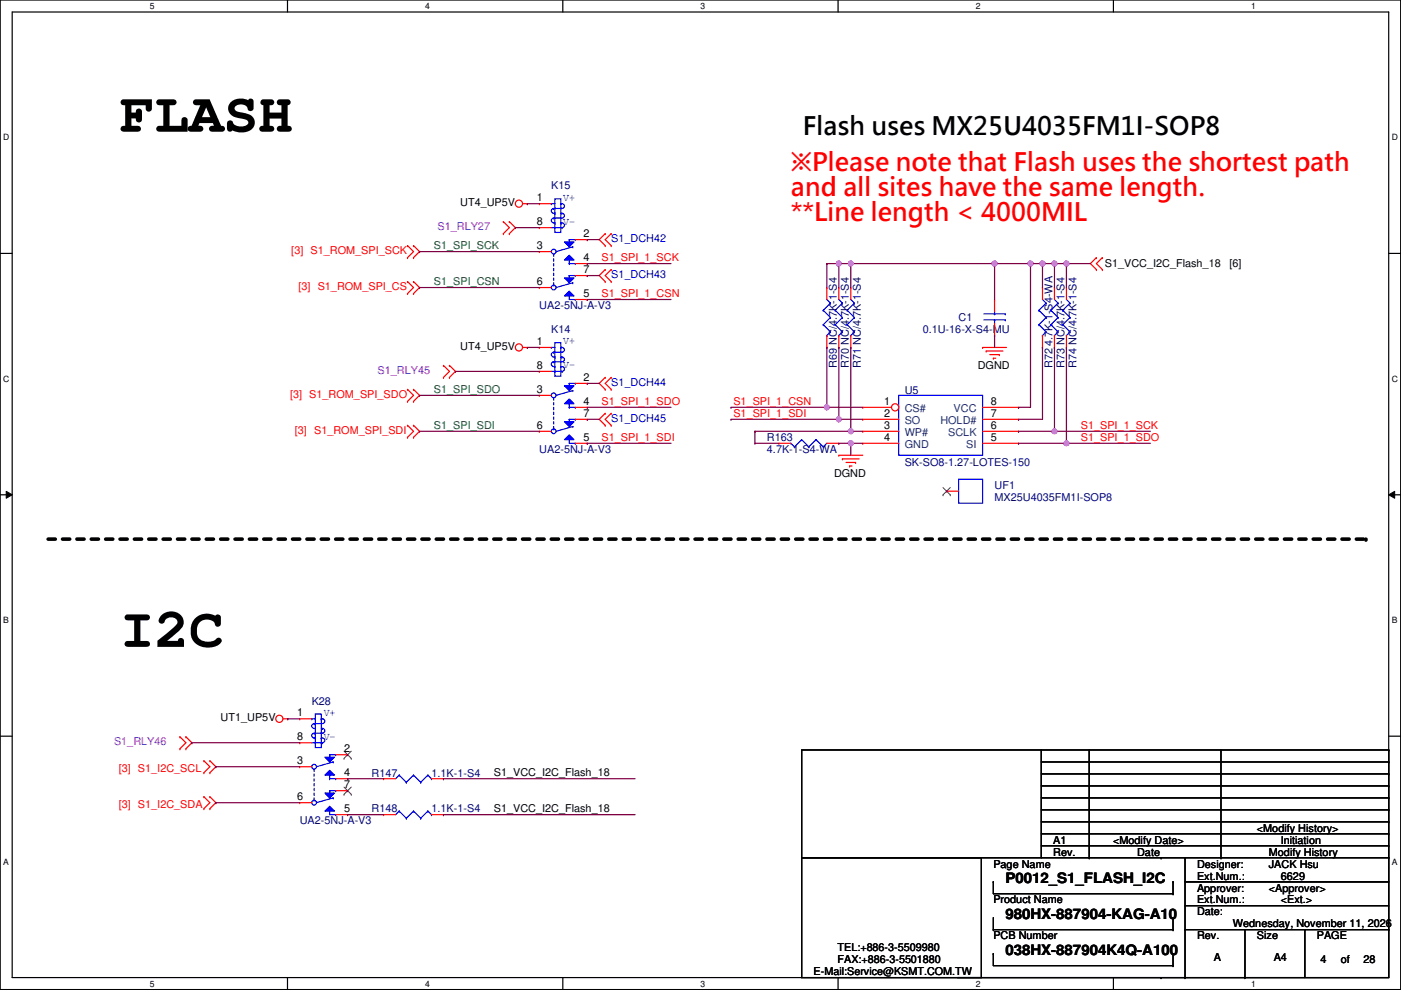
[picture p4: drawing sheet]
<svg xmlns="http://www.w3.org/2000/svg" width="297mm" height="210mm" viewBox="0 0 297 210" stroke-linecap="round" stroke-linejoin="round" font-family="sans-serif">
<path d="M0 0h297v209.8h-297zM2.6 2.5h291.8v204.8h-291.8z" fill="none" stroke="#000" stroke-width=".25"/>
<g fill="#fff">
<path d="M31.8 .3h1v2h-1z"/>
<path d="M31.8 207.5h1v2.1h-1z"/>
</g>
<path d="M61 0v2.5M61 207.3v2.5" fill="none" stroke="#000" stroke-width=".25"/>
<g fill="#fff">
<path d="M90.1 .3h1v2h-1z"/>
<path d="M90.1 207.5h1v2.1h-1z"/>
</g>
<path d="M119.3 0v2.5M119.3 207.3v2.5" fill="none" stroke="#000" stroke-width=".25"/>
<g fill="#fff">
<path d="M148.5 .3h1v2h-1z"/>
<path d="M148.5 207.5h1v2.1h-1z"/>
</g>
<path d="M177.7 0v2.5M177.7 207.3v2.5" fill="none" stroke="#000" stroke-width=".25"/>
<g fill="#fff">
<path d="M206.9 .3h1v2h-1z"/>
<path d="M206.9 207.5h1v2.1h-1z"/>
</g>
<path d="M236.1 0v2.5M236.1 207.3v2.5" fill="none" stroke="#000" stroke-width=".25"/>
<g fill="#fff">
<path d="M265.2 .3h1.1v2h-1.1z"/>
<path d="M265.2 207.5h1.1v2.1h-1.1z"/>
<path d="M.7 28.1h1.3v2.1h-1.3z"/>
<path d="M295.1 28.1h1.3v2.1h-1.3z"/>
<path d="M.7 79.3h1.3v2h-1.3z"/>
<path d="M295.1 79.3h1.3v2h-1.3z"/>
</g>
<path d="M0 53.7h2.6M294.4 53.7h2.6" fill="none" stroke="#000" stroke-width=".25"/>
<g fill="#fff">
<path d="M.7 130.5h1.2v2h-1.2z"/>
<path d="M295.1 130.5h1.2v2h-1.2z"/>
</g>
<path d="M0 104.9h2.6M294.4 104.9h2.6" fill="none" stroke="#000" stroke-width=".25"/>
<path d="M1.3 104.2l1.3 .7-1.3 .7zM294.4 104.9l1.3-.7v1.4z" fill="#000"/>
<path d="M1.3 104.2l1.3 .7-1.3 .7zM294.4 104.9l1.3-.7v1.4z" fill="none" stroke="#000" stroke-width=".21"/>
<g fill="#fff">
<path d="M.7 181.7h1.2v2h-1.2z"/>
<path d="M295.1 181.7h1.2v2h-1.2z"/>
</g>
<g fill="none" stroke="#000" stroke-width=".25">
<path d="M0 156.1h2.6M170 159h50.8v22.9h-50.8zM220.8 159h73.6M230.9 159v22.9M258.9 159v22.9M294.4 159h.1M294.4 159v22.9M294.4 156.1h2.6M220.8 179.3h73.6M220.8 176.8h73.6M220.8 174.3h73.6M220.8 171.7h73.6"/>
<path d="M220.8 169.2h73.6M220.8 166.6h73.6M220.8 164.1h73.6M220.8 161.6h73.6M294.4 179.3h.1M294.4 176.8h.1M294.4 174.3h.1M294.4 171.7h.1M294.4 169.2h.1M294.4 166.6h.1M294.4 164.1h.1M294.4 161.6h.1"/>
<path d="M170 181.9h38.1v25.4h-38.1zM210.6 187h.1M210.6 197.1h.1M210.6 187v2.5h38.1M210.6 194.6v2.5M210.6 197.1h38.1M230.9 181.9h.1M246.2 181.9h.1M248.7 189.5h.1M248.7 186.9h.1M248.7 197.1h.1M248.7 194.6h.1"/>
<path d="M248.7 186.9v2.6M248.7 194.6v2.5M251.3 197.1h43.1v10.2h-43.1zM251.3 187h43.1v5h-43.1zM251.3 181.9h43.1v5.1h-43.1zM251.3 181.9h.1M251.3 197.1h.1M251.3 181.9h-30.5M251.3 192v5.1M258.9 181.9h.1M264 197.1v10.2M276.7 197.1h.1"/>
<path d="M276.7 197.1v10.2M294.4 181.9h.1M294.4 197.1h.1M294.4 192v5.1M210.6 202.2h.1M210.6 202.2v2.5h38.1M246.2 207.3h.1M248.7 204.7h.1M248.7 202.2h.1M248.7 202.2v2.5M251.3 207.3h.1M251.3 207.3h-48.3"/>
<path d="M264 207.3h.1"/>
</g>
<path d="M10.2 114.3h279.4" fill="none" stroke="#000" stroke-width=".76" stroke-dasharray="1.5 1.5"/>
<circle cx="289.6" cy="114.3" r=".38" fill="#000" stroke-dasharray="1.5 1.5"/>
<g fill="none" stroke="#f00" stroke-width=".25">
<path d="M86.4 52.1h.1M86.4 54.6h.1M86.4 59.7h.1M86.4 52.1l1.3 1.2-1.3 1.3M86.4 59.7l1.3 1.3-1.3 1.2M87.7 54.6h.1M87.7 52.1h.1M87.7 59.7h.1M87.7 52.1l1.2 1.2-1.2 1.3M87.7 59.7l1.2 1.3-1.2 1.2M106.7 47l1.3 1.3-1.3 1.2M106.7 47h.1"/>
<path d="M106.7 49.5h.1M108 47l1.3 1.3-1.3 1.2M108 49.5h.1M108 47h.1M110.8 43.2h1M111.8 43.2h.1M128.3 49.5h.1M128.3 52.1h.1M128.3 57.2h.1M128.3 59.7h.1M128.3 49.5l-1.3 1.3 1.3 1.3M128.3 57.2l-1.3 1.2 1.3 1.3"/>
<path d="M129.6 52.1h.1M129.6 49.5h.1M129.6 59.7h.1M129.6 57.2h.1M129.6 49.5l-1.3 1.3 1.3 1.3M129.6 57.2l-1.3 1.2 1.3 1.3M232.5 54.6h.1M232.5 57.2h.1M232.5 54.6l-1.3 1.3 1.3 1.3M233.7 57.2h.1M233.7 54.6h.1M233.7 54.6l-1.2 1.3 1.2 1.3"/>
<path d="M86.4 62.2h.1M87.7 62.2h.1M94 77.5h.1M94 77.5l1.3 1.2-1.3 1.3M95.3 77.5h.1M95.3 77.5l1.3 1.2-1.3 1.3M110.8 73.7h1M111.8 73.7h.1M177.8 61h.1M177.8 73.7h.1M177.8 61v2.5M177.8 71.1v2.6"/>
<path d="M180.4 61h.1M180.4 73.7h.1M180.4 61v2.5M180.4 71.1v2.6M208.3 73.7h.1M208.3 73.7h5.1M209.1 74.4h.1M209.1 74.4h3.5M209.8 75.2h2.1M210.6 76h.1M210.6 76h.5M211.9 75.2h.1"/>
<path d="M221 61h.1M221 73.7h.1M221 61v2.5M221 71.1v2.6M86.4 90.2h.1M86.4 92.7h.1M86.4 82.6h.1M86.4 85.1h.1M86.4 90.2l1.3 1.2-1.3 1.3M86.4 82.6l1.3 1.2-1.3 1.3M87.7 92.7h.1M87.7 90.2h.1"/>
<path d="M87.7 85.1h.1M87.7 82.6h.1M87.7 90.2l1.2 1.2-1.2 1.3M87.7 82.6l1.2 1.2-1.2 1.3M94 80h.1M95.3 80h.1M128.3 80h.1M128.3 82.6h.1M128.3 87.6h.1M128.3 90.2h.1M128.3 80l-1.3 1.3 1.3 1.3M128.3 87.6l-1.3 1.3 1.3 1.3"/>
<path d="M129.6 82.6h.1M129.6 80h.1M129.6 90.2h.1M129.6 87.6h.1M129.6 80l-1.3 1.3 1.3 1.3M129.6 87.6l-1.3 1.3 1.3 1.3M177.8 96.5h5.1M177.8 96.5h.1M178.6 97.3h.1M178.6 97.3h3.6M179.4 98.1h2M180.1 98.8h.5"/>
<path d="M180.1 98.8h.1M181.4 98.1h.1M200.7 104.1h.1M200.7 104.1h2.5M38.1 156.2l1.3 1.3-1.3 1.3M38.1 156.2h.1M38.1 158.8h.1M39.4 156.2h.1M39.4 158.8h.1M39.4 156.2l1.3 1.3-1.3 1.3M60 152.4h1M61 152.4h.1"/>
<path d="M43.2 161.3l1.3 1.3-1.3 1.2M43.2 171.5h.1M43.2 161.3h.1M43.2 168.9l1.3 1.3-1.3 1.3M43.2 163.8h.1M43.2 168.9h.1M44.5 161.3l1.3 1.3-1.3 1.2M44.5 161.3h.1M44.5 163.8h.1M44.5 171.5h.1M44.5 168.9h.1M44.5 168.9l1.3 1.3-1.3 1.3"/>
<path d="M81.3 165.1h.1M81.3 165.1h2.6M91.5 165.1h2.5M94 165.1h.1"/>
<circle cx="110" cy="43.2" r=".76"/>
<circle cx="110" cy="73.7" r=".76"/>
<circle cx="59.2" cy="152.4" r=".76"/>
</g>
<g fill="none" stroke="#00f" stroke-width=".25">
<path d="M116.9 73.7h.7M116.9 78.7h2.3M116.9 73.7h.1M117.4 74.7h.1M117.4 76.7h.1M117.4 76.7a.53 .53 0 0 0-.5 .7 .53 .53 0 0 0 .7 .3M117.4 74.7a.53 .53 0 0 0-.5 .6 .53 .53 0 0 0 .7 .4M117.6 72.7h1.3v7.1h-1.3zM117.6 77.7h.1M117.6 75.7h.1M117.6 78.7h.1M118.9 77.7h.1"/>
<path d="M118.9 73.7h.1M118.9 77.7a.53 .53 0 0 1 .7 .4 .53 .53 0 0 1-.4 .6M118.9 73.7a.53 .53 0 0 1 .7 .3 .53 .53 0 0 1-.4 .7h-1.8M118.9 75.7h.3M119.2 75.7a.5 .5 0 0 1 .5 .5 .5 .5 0 0 1-.5 .5h-1.8M119.2 75.7h.1M119.2 78.7h.1M177.1 65.8l1.5 1.5M177.1 68.8l1.5 1.6M177.1 65.8h.1M177.1 68.8h.1M177.8 71.1h.1"/>
<path d="M177.8 63.5l.8 .8M178.6 64.3h.1M178.6 67.3h.1M178.6 70.4h.1M178.6 64.3l-1.5 1.5M178.6 67.3l-1.5 1.5M178.6 70.4l-.8 .7M179.6 65.8l1.5 1.5M179.6 68.8l1.5 1.6M179.6 65.8h.1M179.6 68.8h.1M180.4 63.5l.7 .8"/>
<path d="M180.4 71.1h.1M181.1 64.3h.1M181.1 67.3h.1M181.1 70.4h.1M181.1 64.3l-1.5 1.5M181.1 67.3l-1.5 1.5M181.1 70.4l-.7 .7M220.3 65.8l1.5 1.5M220.3 68.8l1.5 1.6M220.3 65.8h.1M220.3 68.8h.1M221 63.5l.8 .8"/>
<path d="M221 71.1h.1M221.8 64.3h.1M221.8 67.3h.1M221.8 70.4h.1M221.8 64.3l-1.5 1.5M221.8 67.3l-1.5 1.5M221.8 70.4l-.8 .7M120.7 81.3h1.3M120.7 86.4h1.3M122 81.3h.1M122 86.4h.1M203.2 101.6h5.1v5.1h-5.1z"/>
<path d="M84.6 164.3l-.7 .8M84.6 164.3h.1M84.6 164.3l1.6 1.6M86.2 165.9h.1M87.7 164.3h.1M87.7 164.3l-1.5 1.6M87.7 164.3l1.5 1.6M89.2 165.9h.1M90.7 164.3l.8 .8M90.7 164.3h.1M90.7 164.3l-1.5 1.6M91.5 165.1h.1"/>
</g>
<path d="M199.9 104.9h.1M199.9 103.4l1.6 1.5M201.5 103.4l-1.6 1.5M201.5 104.9h.1" fill="none" stroke="#7f4000" stroke-width=".21"/>
<path d="M119.7 81.8h2l-1 1z" fill="#00f"/>
<g fill="none" stroke="#00f" stroke-width=".25">
<path d="M119.7 81.8h2l-1 1zM120.7 81.3h.1M120.7 86.4h.1M120.7 81.3v1.5M120.7 85.6v.8M121.5 82.8h.1M121.5 82.8l-3.6 1"/>
<circle cx="117.4" cy="83.8" r=".51"/>
</g>
<path d="M120.7 84.6l1 1h-2z" fill="#00f"/>
<g fill="none" stroke="#00f" stroke-width=".25">
<path d="M120.7 84.6l1 1h-2zM121.5 90.4h.1M121.5 90.4l-3.6 1"/>
<circle cx="117.4" cy="91.4" r=".51"/>
</g>
<path d="M119.7 89.4h2l-1 1z" fill="#00f"/>
<path d="M119.7 89.4h2l-1 1z" fill="none" stroke="#00f" stroke-width=".25"/>
<path d="M120.7 92.2l1 1h-2z" fill="#00f"/>
<g fill="none" stroke="#00f" stroke-width=".25">
<path d="M120.7 88.9h.1M120.7 92.5h.1M120.7 88.9v1.5M120.7 92.5v1.5h1.3M120.7 92.2l1 1h-2zM120.7 88.9h1.3M122 88.9h.1M122 94h.1M167.7 94h.1M167.7 94l.7 .7M168.4 94.7h.1M170 93.2l1.5 1.5"/>
<path d="M170 93.2h.1M170 93.2l-1.6 1.5M171.5 94.7h.1M173 93.2h.1M173 93.2l-1.5 1.5M173 93.2l1.5 1.5M174.5 94.7h.1M175.3 94l-.8 .7M66.1 157.5h2.3M66.1 152.4h.1M66.1 152.4h.7M66.6 153.4a.53 .53 0 0 0-.5 .7 .53 .53 0 0 0 .7 .3"/>
<path d="M66.6 155.5h.1M66.6 153.4h.1M66.6 155.5a.53 .53 0 0 0-.5 .6 .53 .53 0 0 0 .7 .4M66.8 157.5h.1M66.8 151.4h1.3v7.1h-1.3zM66.8 156.5h.1M66.8 154.4h.1M68.1 152.4h.1M68.1 152.4a.53 .53 0 0 1 .7 .4 .53 .53 0 0 1-.4 .6h-1.8M68.1 156.5h.1M68.1 156.5a.53 .53 0 0 1 .7 .3 .53 .53 0 0 1-.4 .7M68.1 154.4h.3"/>
<path d="M68.4 157.5h.1M68.4 154.4a.5 .5 0 0 1 .5 .5 .5 .5 0 0 1-.5 .5l-1.8 .1M68.4 154.4h.1M69.9 160h1.3M69.9 165.1h1.3M71.2 160h.1M71.2 165.1h.1"/>
</g>
<path d="M117.4 84.3v6.6M117.4 90.9h.1" fill="none" stroke="#00f" stroke-width=".25" stroke-dasharray=".5 .5"/>
<g fill="none" stroke="#f00" stroke-width=".25">
<path d="M114.3 73.7h.1M114.3 78.7h.1M114.3 73.7h2.6M114.3 78.7h2.6M114.3 91.4h.1M114.3 83.8h.1M114.3 91.4h2.6M114.3 83.8h2.6M122 88.9h2.5M122 81.3h2.5M122 86.4h2.5M122 94h2.5"/>
<path d="M124.5 88.9h.1M124.5 81.3h.1M124.5 86.4h.1M124.5 94h.1M165.1 94h.1M165.1 94h2.6M175.3 94h2.5M177.8 94h.1"/>
</g>
<path d="M68.9 160.5h2l-1 1.1z" fill="#00f"/>
<g fill="none" stroke="#00f" stroke-width=".25">
<path d="M68.9 160.5h2l-1 1.1zM69.9 160h.1M69.9 165.1h.1M69.9 164.3v.8M69.9 160v1.6M70.7 161.5l-3.6 1.1M70.7 161.6h.1"/>
<circle cx="66.6" cy="162.6" r=".51"/>
</g>
<path d="M69.9 163.3l1 1h-2z" fill="#00f"/>
<g fill="none" stroke="#00f" stroke-width=".25">
<path d="M69.9 163.3l1 1h-2zM70.7 169.2l-3.6 1M70.7 169.2h.1"/>
<circle cx="66.6" cy="170.2" r=".51"/>
</g>
<path d="M68.9 168.2h2l-1 1z" fill="#00f"/>
<path d="M68.9 168.2h2l-1 1z" fill="none" stroke="#00f" stroke-width=".25"/>
<path d="M68.9 172l1-1.1 1 1.1z" fill="#00f"/>
<g fill="none" stroke="#00f" stroke-width=".25">
<path d="M116.9 43.2h.7M116.9 48.3h2.3M116.9 43.2h.1M117.4 44.2h.1M117.4 46.2h.1M117.4 46.2a.53 .53 0 0 0-.5 .7 .53 .53 0 0 0 .7 .4M117.4 44.2a.53 .53 0 0 0-.5 .7 .53 .53 0 0 0 .7 .3M117.6 42.2h1.3v7.1h-1.3zM117.6 47.3h.1M117.6 45.2h.1M117.6 48.3h.1M118.9 47.3h.1"/>
<path d="M118.9 43.2h.1M118.9 47.3a.53 .53 0 0 1 .7 .3 .53 .53 0 0 1-.4 .7M118.9 43.2a.53 .53 0 0 1 .7 .3 .53 .53 0 0 1-.4 .7h-1.8M118.9 45.2h.3M119.2 45.2a.5 .5 0 0 1 .5 .5 .5 .5 0 0 1-.5 .5h-1.8M119.2 45.2h.1M119.2 48.3h.1M120.7 50.8h1.3M120.7 55.9h1.3M122 50.8h.1M122 55.9h.1M225.3 65.8l1.6 1.5"/>
<path d="M225.3 68.8l1.6 1.6M225.3 65.8h.1M225.3 68.8h.1M226.1 71.1h.1M226.1 63.5l.8 .8M226.9 64.3h.1M226.9 67.3h.1M226.9 70.4h.1M226.9 64.3l-1.6 1.5M226.9 67.3l-1.6 1.5M226.9 70.4l-.8 .7M68.9 172l1-1.1 1 1.1z"/>
<path d="M69.9 167.6h.1M69.9 167.6h1.3M69.9 171.2v1.5h1.3M69.9 171.2h.1M69.9 167.6v1.6M71.2 167.6h.1M71.2 172.7h.1"/>
</g>
<path d="M66.6 163.1v6.6M66.6 169.7h.1" fill="none" stroke="#00f" stroke-width=".25" stroke-dasharray=".5 .5"/>
<g fill="none" stroke="#f00" stroke-width=".25">
<path d="M226.1 61h.1M226.1 73.7h.1M226.1 61v2.5M226.1 71.1v2.6M63.5 152.4h.1M63.5 152.4h2.6M63.5 157.5h.1M63.5 157.5h2.6M63.5 162.6h.1M63.5 162.6h2.6M63.5 170.2h.1M63.5 170.2h2.6"/>
<path d="M71.2 167.6h2.5M71.2 160h2.5M71.2 172.7h2.5M71.2 165.1h2.5M73.7 165.1h.1M73.7 172.7h.1M73.7 167.6h.1M73.7 160h.1"/>
</g>
<path d="M72.9 159.3l1.6 1.5M74.5 159.3l-1.6 1.5M72.9 160.8h.1M72.9 168.4h.1M72.9 166.9l1.6 1.5M74.5 166.9l-1.6 1.5M74.5 160.8h.1M74.5 168.4h.1" fill="none" stroke="#7f4000" stroke-width=".21"/>
<path d="M119.7 51.3h2l-1 1z" fill="#00f"/>
<g fill="none" stroke="#00f" stroke-width=".25">
<path d="M119.7 51.3h2l-1 1zM120.7 50.8h.1M120.7 55.9h.1M120.7 50.8v1.5M120.7 55.1v.8M121.5 52.3h.1M121.5 52.3l-3.6 1"/>
<circle cx="117.4" cy="53.3" r=".51"/>
</g>
<path d="M120.7 54.1l1 1h-2z" fill="#00f"/>
<g fill="none" stroke="#00f" stroke-width=".25">
<path d="M120.7 54.1l1 1h-2zM121.5 60h.1M121.5 60l-3.6 1"/>
<circle cx="117.4" cy="61" r=".51"/>
</g>
<path d="M119.7 58.9h2l-1 1.1z" fill="#00f"/>
<path d="M119.7 58.9h2l-1 1.1z" fill="none" stroke="#00f" stroke-width=".25"/>
<path d="M120.7 61.7l1 1h-2z" fill="#00f"/>
<g fill="none" stroke="#00f" stroke-width=".25">
<path d="M120.7 58.4h.1M120.7 58.4v1.6M120.7 58.4h1.3M122 58.4h.1M120.7 62h.1M120.7 62v1.5h1.3M120.7 61.7l1 1h-2zM122 63.5h.1M190.5 83.8h17.8v12.7h-17.8zM84.6 172l1.6 1.5M84.6 172l-.7 .7M84.6 172h.1"/>
<path d="M86.2 173.5h.1M87.7 172l-1.5 1.5M87.7 172l1.5 1.5M87.7 172h.1M89.2 173.5h.1M90.7 172l-1.5 1.5M90.7 172l.8 .7M90.7 172h.1M91.5 172.7h.1"/>
</g>
<path d="M117.4 53.9v6.6M117.4 60.5h.1" fill="none" stroke="#00f" stroke-width=".25" stroke-dasharray=".5 .5"/>
<g fill="none" stroke="#f00" stroke-width=".25">
<path d="M114.3 43.2h.1M114.3 48.3h.1M114.3 53.3h.1M114.3 43.2h2.6M114.3 48.3h2.6M114.3 53.3h2.6M122 58.4h2.5M122 50.8h2.5M122 55.9h2.5M124.5 58.4h.1M124.5 50.8h.1M124.5 55.9h.1"/>
<path d="M114.3 61h.1M114.3 61h2.6M122 63.5h2.5M124.5 63.5h.1M81.3 172.7h.1M81.3 172.7h2.6M91.5 172.7h2.5M94 172.7h.1"/>
</g>
<circle cx="189.8" cy="86.4" r=".76" fill="#fff"/>
<g fill="none" stroke="#f00" stroke-width=".25">
<path d="M175.3 61h.1M175.3 73.7h.1M175.3 61v2.5M175.3 71.1v2.6M210.9 63.5h.1M210.9 71.1h.1M210.9 63.5v2.5M210.9 68.6v2.5M223.6 61h.1M223.6 73.7h.1M223.6 61v2.5M223.6 71.1v2.6"/>
<path d="M182.9 86.4h6.1M182.9 86.4h.1M182.9 88.9h.1M182.9 91.4h.1M182.9 94h.1M182.9 88.9h7.6M182.9 91.4h7.6M182.9 94h7.6M208.3 86.4h7.6M208.3 88.9h7.6M208.3 91.4h7.6M208.3 94h7.6"/>
<path d="M215.9 86.4h.1M215.9 88.9h.1M215.9 91.4h.1M215.9 94h.1"/>
<circle cx="189.8" cy="86.4" r=".76"/>
</g>
<g fill="none" stroke="#00f" stroke-width=".25">
<path d="M174.5 65.8l1.6 1.5M174.5 68.8l1.6 1.6M174.5 65.8h.1M174.5 68.8h.1M175.3 71.1h.1M175.3 63.5l.8 .8M176.1 64.3h.1M176.1 67.3h.1M176.1 70.4h.1M176.1 64.3l-1.6 1.5M176.1 67.3l-1.6 1.5M176.1 70.4l-.8 .7"/>
<path d="M208.6 67.8h4.6M208.6 66.6h4.6M210.9 66.6h.1M210.9 67.8h.1M210.9 66v.6M210.9 67.8v.8M213.2 67.8h.1M213.2 66.6h.1M222.8 65.8h.1M222.8 68.8h.1M222.8 65.8l1.5 1.5M222.8 68.8l1.5 1.6"/>
<path d="M223.6 63.5l.7 .8M223.6 71.1h.1M224.3 64.3h.1M224.3 67.3h.1M224.3 70.4h.1M224.3 64.3l-1.5 1.5M224.3 67.3l-1.5 1.5M224.3 70.4l-.7 .7"/>
</g>
<g fill="none" stroke="#7f0040" stroke-width=".25">
<path d="M88.9 53.3h25.4M88.9 53.3h.1M111.8 43.2h2.5M111.8 43.2h.1M124.5 55.9h17.8M124.5 50.8h2.5M124.5 58.4h2.5M124.5 50.8h.1M124.5 58.4h.1M124.5 55.9h.1M88.9 61h25.4M88.9 61h.1"/>
<path d="M111.8 73.7h2.5M111.8 73.7h.1M124.5 63.5h17.8M124.5 63.5h.1M88.9 83.8h25.4M88.9 91.4h25.4M88.9 83.8h.1M88.9 91.4h.1M124.5 86.4h17.8M124.5 94h17.8M124.5 81.3h2.5M124.5 88.9h2.5"/>
<path d="M124.5 81.3h.1M124.5 88.9h.1M124.5 86.4h.1M124.5 94h.1M180.4 94h.1M180.4 94h2.5"/>
</g>
<circle cx="180.4" cy="94" r=".51" fill="#f0f"/>
<circle cx="180.4" cy="94" r=".51" fill="none" stroke="#f0f" stroke-width=".25"/>
<path d="M180.4 73.7h.1M180.4 73.7v17.7" fill="none" stroke="#7f0040" stroke-width=".25"/>
<circle cx="180.4" cy="91.4" r=".51" fill="#f0f"/>
<circle cx="180.4" cy="91.4" r=".51" fill="none" stroke="#f0f" stroke-width=".25"/>
<path d="M218.5 55.9h.1M218.5 55.9v30.5h-2.6M180.4 94h.1M180.4 94v2.5M215.9 86.4h.1M215.9 88.9h.1M215.9 88.9h5.1" fill="none" stroke="#7f0040" stroke-width=".25"/>
<circle cx="218.5" cy="55.9" r=".51" fill="#f0f"/>
<circle cx="218.5" cy="55.9" r=".51" fill="none" stroke="#f0f" stroke-width=".25"/>
<path d="M210.9 55.9h.1M210.9 55.9v7.6M218.5 55.9h.1M218.5 55.9h2.5M175.3 73.7h.1M175.3 73.7v12.7M210.9 71.1h.1M210.9 71.1v2.6" fill="none" stroke="#7f0040" stroke-width=".25"/>
<circle cx="175.3" cy="86.4" r=".51" fill="#f0f"/>
<circle cx="175.3" cy="86.4" r=".51" fill="none" stroke="#f0f" stroke-width=".25"/>
<path d="M177.8 73.7h.1M177.8 73.7v15.2M221 73.7h.1M221 73.7v15.2M155 86.4h20.3M155 86.4h.1" fill="none" stroke="#7f0040" stroke-width=".25"/>
<circle cx="177.8" cy="88.9" r=".51" fill="#f0f"/>
<circle cx="177.8" cy="88.9" r=".51" fill="none" stroke="#f0f" stroke-width=".25"/>
<path d="M223.6 73.7h.1M223.6 73.7v17.7M223.6 91.4h20.3M223.6 91.4h.1" fill="none" stroke="#7f0040" stroke-width=".25"/>
<circle cx="223.6" cy="91.4" r=".51" fill="#f0f"/>
<circle cx="223.6" cy="91.4" r=".51" fill="none" stroke="#f0f" stroke-width=".25"/>
<g fill="none" stroke="#7f0040" stroke-width=".25">
<path d="M175.3 55.9h2.5M175.3 55.9h.1M175.3 55.9v5.1M177.8 55.9h.1M177.8 55.9v5.1M221 55.9h.1M221 55.9v5.1M223.6 55.9h.1M223.6 55.9v5.1M226.1 55.9h.1M226.1 55.9v5.1M226.1 73.7h.1"/>
<path d="M226.1 73.7v20.3M175.3 86.4h.1M175.3 86.4h7.6M177.8 88.9h5.1M177.8 88.9h.1M226.1 94h.1M226.1 94h17.8"/>
</g>
<circle cx="177.8" cy="55.9" r=".51" fill="#f0f"/>
<circle cx="177.8" cy="55.9" r=".51" fill="none" stroke="#f0f" stroke-width=".25"/>
<path d="M177.8 55.9h.1M177.8 55.9h2.6M180.4 55.9h.1M180.4 55.9v5.1M210.9 55.9h7.6M210.9 55.9h.1M226.1 55.9h5.1M226.1 55.9h.1M180.4 91.4h.1M180.4 91.4h2.5M215.9 94h.1M215.9 94h10.2" fill="none" stroke="#7f0040" stroke-width=".25"/>
<circle cx="226.1" cy="94" r=".51" fill="#f0f"/>
<circle cx="226.1" cy="94" r=".51" fill="none" stroke="#f0f" stroke-width=".25"/>
<path d="M180.4 55.9h.1M180.4 55.9h30.5" fill="none" stroke="#7f0040" stroke-width=".25"/>
<circle cx="210.9" cy="55.9" r=".51" fill="#f0f"/>
<circle cx="210.9" cy="55.9" r=".51" fill="none" stroke="#f0f" stroke-width=".25"/>
<circle cx="180.4" cy="55.9" r=".51" fill="#f0f"/>
<circle cx="180.4" cy="55.9" r=".51" fill="none" stroke="#f0f" stroke-width=".25"/>
<path d="M223.6 55.9h.1M223.6 55.9h2.5M215.9 91.4h7.7M215.9 91.4h.1" fill="none" stroke="#7f0040" stroke-width=".25"/>
<circle cx="226.1" cy="55.9" r=".51" fill="#f0f"/>
<circle cx="226.1" cy="55.9" r=".51" fill="none" stroke="#f0f" stroke-width=".25"/>
<circle cx="223.6" cy="55.9" r=".51" fill="#f0f"/>
<circle cx="223.6" cy="55.9" r=".51" fill="none" stroke="#f0f" stroke-width=".25"/>
<path d="M221 55.9h2.6M221 55.9h.1" fill="none" stroke="#7f0040" stroke-width=".25"/>
<circle cx="221" cy="55.9" r=".51" fill="#f0f"/>
<circle cx="221" cy="55.9" r=".51" fill="none" stroke="#f0f" stroke-width=".25"/>
<g fill="none" stroke="#7f0040" stroke-width=".25">
<path d="M109.3 48.3h5M109.3 48.3h.1M96.6 78.7h.1M96.6 78.7h17.7M155 88.9h22.8M155 88.9h.1M160.1 91.4h20.3M160.1 91.4h.1M160.1 94h.1M160.1 91.4v2.6M160.1 94h5M177.8 94h.1"/>
<path d="M177.8 94h2.6M40.7 157.5h.1M40.7 157.5h22.8M61 152.4h.1M61 152.4h2.5M45.8 170.2h.1M45.8 170.2h17.7M45.8 162.6h.1M45.8 162.6h17.7M73.7 165.1h.1M73.7 165.1h7.6M73.7 172.7h.1"/>
<path d="M73.7 172.7h7.6M94 165.1h.1M94 165.1h40.7M94 172.7h.1M94 172.7h40.7"/>
</g>
<circle cx="180.4" cy="94" r=".51" fill="#f0f"/>
<circle cx="180.4" cy="94" r=".51" fill="none" stroke="#f0f" stroke-width=".25"/>
<circle cx="180.4" cy="91.4" r=".51" fill="#f0f"/>
<circle cx="180.4" cy="91.4" r=".51" fill="none" stroke="#f0f" stroke-width=".25"/>
<circle cx="218.5" cy="55.9" r=".51" fill="#f0f"/>
<circle cx="218.5" cy="55.9" r=".51" fill="none" stroke="#f0f" stroke-width=".25"/>
<circle cx="175.3" cy="86.4" r=".51" fill="#f0f"/>
<circle cx="175.3" cy="86.4" r=".51" fill="none" stroke="#f0f" stroke-width=".25"/>
<circle cx="177.8" cy="88.9" r=".51" fill="#f0f"/>
<circle cx="177.8" cy="88.9" r=".51" fill="none" stroke="#f0f" stroke-width=".25"/>
<circle cx="223.6" cy="91.4" r=".51" fill="#f0f"/>
<circle cx="223.6" cy="91.4" r=".51" fill="none" stroke="#f0f" stroke-width=".25"/>
<circle cx="177.8" cy="55.9" r=".51" fill="#f0f"/>
<circle cx="177.8" cy="55.9" r=".51" fill="none" stroke="#f0f" stroke-width=".25"/>
<circle cx="226.1" cy="94" r=".51" fill="#f0f"/>
<circle cx="226.1" cy="94" r=".51" fill="none" stroke="#f0f" stroke-width=".25"/>
<circle cx="210.9" cy="55.9" r=".51" fill="#f0f"/>
<circle cx="210.9" cy="55.9" r=".51" fill="none" stroke="#f0f" stroke-width=".25"/>
<circle cx="180.4" cy="55.9" r=".51" fill="#f0f"/>
<circle cx="180.4" cy="55.9" r=".51" fill="none" stroke="#f0f" stroke-width=".25"/>
<circle cx="226.1" cy="55.9" r=".51" fill="#f0f"/>
<circle cx="226.1" cy="55.9" r=".51" fill="none" stroke="#f0f" stroke-width=".25"/>
<circle cx="223.6" cy="55.9" r=".51" fill="#f0f"/>
<circle cx="223.6" cy="55.9" r=".51" fill="none" stroke="#f0f" stroke-width=".25"/>
<circle cx="221" cy="55.9" r=".51" fill="#f0f"/>
<circle cx="221" cy="55.9" r=".51" fill="none" stroke="#f0f" stroke-width=".25"/>
<g font-size="12.2">
<text x="25.4" y="27.9">FLASH</text>
<text x="25.4" y="137.2">I2C</text>
</g>
<text font-size="5.3" x="170.2" y="28.6">Flash uses MX25U4035FM1I-SOP8</text>
<g font-size="5.3" fill="#f00">
<text x="167.7" y="36.2">※Please note that Flash uses the shortest path</text>
<text x="167.7" y="41.6">and all sites have the same length.</text>
<text x="167.7" y="46.9">**Line length &lt; 4000MIL</text>
</g>
<g font-size="3">
<text x="213.2" y="187.2">P0012_S1_FLASH_I2C</text>
<text x="213.2" y="194.8">980HX-887904-KAG-A10</text>
<text x="213.2" y="202.4">038HX-887904K4Q-A100</text>
</g>
<g font-size="2.3" fill="#00007f">
<text x="116.9" y="40.2">K15</text>
<text x="114.3" y="65.6">UA2-5NJ-A-V3</text>
<text x="116.9" y="70.7">K14</text>
<text x="195.6" y="70.7">0.1U-16-X-S4-MU</text>
<text x="203.2" y="68.1">C1</text>
<text x="177.4" y="78" transform="rotate(-90 177.4 78)">R69 NC/4.7K-1-S4</text>
<text x="180" y="78" transform="rotate(-90 180 78)">R70 NC/4.7K-1-S4</text>
<text x="182.5" y="78" transform="rotate(-90 182.5 78)">R71 NC/4.7K-1-S4</text>
<text x="223.1" y="78" transform="rotate(-90 223.1 78)">R724.7K-1-S4-WA</text>
<text x="225.7" y="78" transform="rotate(-90 225.7 78)">R73 NC/4.7K-1-S4</text>
<text x="228.2" y="78" transform="rotate(-90 228.2 78)">R74 NC/4.7K-1-S4</text>
<text x="191.8" y="83.6">U5</text>
<text x="162.6" y="93.5">R163</text>
<text x="114.3" y="96.1">UA2-5NJ-A-V3</text>
<text x="162.6" y="96.1">4.7K-1-S4-WA</text>
<text x="191.8" y="98.9">SK-SO8-1.27-LOTES-150</text>
<text x="210.9" y="103.7">UF1</text>
<text x="210.9" y="106.2">MX25U4035FM1I-SOP8</text>
<text x="66.1" y="149.4">K28</text>
<text x="78.8" y="164.6">R147</text>
<text x="91.5" y="164.6">1.1K-1-S4</text>
<text x="78.8" y="172.3">R148</text>
<text x="91.5" y="172.3">1.1K-1-S4</text>
<text x="63.5" y="174.8">UA2-5NJ-A-V3</text>
</g>
<g font-size="2.3">
<text x="97.6" y="43.7">UT4_UP5V</text>
<text x="113.8" y="42.7">1</text>
<text x="113.8" y="47.8">8</text>
<text x="113.8" y="52.8">3</text>
<text x="123.7" y="50.3">2</text>
<text x="123.7" y="57.9">7</text>
<text x="123.7" y="55.4">4</text>
<text x="234.2" y="56.7">S1_VCC_I2C_Flash_18</text>
<text x="260.6" y="56.7">[6]</text>
<text x="113.8" y="60.5">6</text>
<text x="123.7" y="63">5</text>
<text x="97.6" y="74.2">UT4_UP5V</text>
<text x="113.8" y="73.2">1</text>
<text x="113.8" y="78.2">8</text>
<text x="113.8" y="83.3">3</text>
<text x="123.7" y="80.8">2</text>
<text x="207.3" y="78.3">DGND</text>
<text x="123.7" y="88.4">7</text>
<text x="123.7" y="85.9">4</text>
<text x="187.5" y="85.9">1</text>
<text x="187.5" y="88.4">2</text>
<text x="210.1" y="85.9">8</text>
<text x="210.1" y="88.4">7</text>
<text x="113.8" y="90.9">6</text>
<text x="123.7" y="93.5">5</text>
<text x="187.5" y="90.9">3</text>
<text x="187.5" y="93.5">4</text>
<text x="210.1" y="90.9">6</text>
<text x="210.1" y="93.5">5</text>
<text x="176.8" y="101.1">DGND</text>
<text x="46.8" y="153">UT1_UP5V</text>
<text x="63" y="151.9">1</text>
<text x="63" y="157">8</text>
<text x="72.9" y="159.5">2</text>
<text x="63" y="162.1">3</text>
<text x="72.9" y="167.1">7</text>
<text x="72.9" y="164.6">4</text>
<text x="104.7" y="164.6">S1_VCC_I2C_Flash_18</text>
<text x="63" y="169.7">6</text>
<text x="72.9" y="172.2">5</text>
<text x="104.7" y="172.2">S1_VCC_I2C_Flash_18</text>
<text x="223.3" y="178.9">A1</text>
<text x="236" y="178.9">&lt;Modify Date&gt;</text>
<text x="266.5" y="176.3">&lt;Modify History&gt;</text>
<text x="271.6" y="178.9">Initiation</text>
<text x="210.6" y="183.9">Page Name</text>
<text x="223.3" y="181.4">Rev.</text>
<text x="241.1" y="181.4">Date</text>
<text x="253.8" y="183.9">Designer:</text>
<text x="269" y="181.4">Modify History</text>
<text x="269" y="183.9">JACK Hsu</text>
<text x="210.6" y="191.6">Product Name</text>
<text x="253.8" y="186.5">Ext.Num.:</text>
<text x="253.8" y="189">Approver:</text>
<text x="253.8" y="191.6">Ext.Num.:</text>
<text x="269" y="189">&lt;Approver&gt;</text>
<text x="271.6" y="186.5">6629</text>
<text x="271.6" y="191.6">&lt;Ext.&gt;</text>
<text x="253.8" y="194.1">Date:</text>
<text x="261.4" y="196.6">Wednesday, November 11, 2026</text>
<text x="177.6" y="201.7">TEL:+886-3-5509980</text>
<text x="210.6" y="199.2">PCB Number</text>
<text x="253.8" y="199.2">Rev.</text>
<text x="257.3" y="203.8">A</text>
<text x="266.5" y="199.2">Size</text>
<text x="270" y="203.8">A4</text>
<text x="279.2" y="199.2">PAGE</text>
<text x="172.5" y="206.8">E-Mail:Service@KSMT.COM.TW</text>
<text x="177.6" y="204.3">FAX:+886-3-5501880</text>
<text x="280" y="204.3">4</text>
<text x="284.3" y="204.3">of</text>
<text x="289.1" y="204.3">28</text>
</g>
<g font-size="2.3" fill="#00f">
<text x="119.4" y="42.6">V+</text>
<text x="119.4" y="47.6">V-</text>
<text x="129.6" y="51.4">S1_DCH42</text>
<text x="129.6" y="59">S1_DCH43</text>
<text x="119.4" y="73">V+</text>
<text x="119.4" y="78.1">V-</text>
<text x="129.6" y="81.8">S1_DCH44</text>
<text x="129.6" y="89.5">S1_DCH45</text>
<text x="68.6" y="151.8">V+</text>
<text x="68.6" y="156.9">V-</text>
</g>
<g font-size="2.3" fill="#f00">
<text x="61.8" y="53.9">[3] S1_ROM_SPI_SCK</text>
<text x="127.6" y="55.3">S1_SPI_1_SCK</text>
<text x="63.3" y="61.5">[3] S1_ROM_SPI_CS</text>
<text x="127.6" y="63">S1_SPI_1_CSN</text>
<text x="61.5" y="84.4">[3] S1_ROM_SPI_SDO</text>
<text x="127.6" y="85.8">S1_SPI_1_SDO</text>
<text x="155.5" y="85.8">S1_SPI_1_CSN</text>
<text x="155.5" y="88.4">S1_SPI_1_SDI</text>
<text x="62.5" y="92">[3] S1_ROM_SPI_SDI</text>
<text x="127.6" y="93.4">S1_SPI_1_SDI</text>
<text x="229.2" y="90.9">S1_SPI_1_SCK</text>
<text x="229.2" y="93.4">S1_SPI_1_SDO</text>
<text x="25.2" y="163.6">[3] S1_I2C_SCL</text>
<text x="25.2" y="171.2">[3] S1_I2C_SDA</text>
</g>
<g font-size="2.3" fill="#007f00">
<text x="92" y="52.8">S1_SPI_SCK</text>
<text x="92" y="60.4">S1_SPI_CSN</text>
<text x="92" y="83.3">S1_SPI_SDO</text>
<text x="92" y="90.9">S1_SPI_SDI</text>
</g>
<g font-size="2.3" fill="#7f00ff">
<text x="92.8" y="48.8">S1_RLY27</text>
<text x="80.1" y="79.3">S1_RLY45</text>
<text x="24.2" y="158">S1_RLY46</text>
</g>
<g font-size="2.3" fill="#00407f">
<text x="191.8" y="87.4">CS#</text>
<text x="191.8" y="89.9">SO</text>
<text x="199.4" y="89.9">HOLD#</text>
<text x="202.2" y="87.4">VCC</text>
<text x="191.8" y="92.5">WP#</text>
<text x="191.8" y="95">GND</text>
<text x="201" y="92.5">SCLK</text>
<text x="204.9" y="95">SI</text>
</g>
<g font-size="1.8">
<text x="31.8" y="1.9">5</text>
<text x="90.1" y="1.9">4</text>
<text x="148.5" y="1.9">3</text>
<text x="206.9" y="1.9">2</text>
<text x="265.2" y="1.9">1</text>
<text x=".7" y="29.8">D</text>
<text x="295.1" y="29.8">D</text>
<text x=".7" y="81">C</text>
<text x="295.1" y="81">C</text>
<text x=".7" y="132.1">B</text>
<text x="295.1" y="132.1">B</text>
<text x=".7" y="183.3">A</text>
<text x="295.1" y="183.3">A</text>
<text x="31.8" y="209.2">5</text>
<text x="90.1" y="209.2">4</text>
<text x="148.5" y="209.2">3</text>
<text x="206.9" y="209.2">2</text>
<text x="265.2" y="209.2">1</text>
</g>
</svg>
